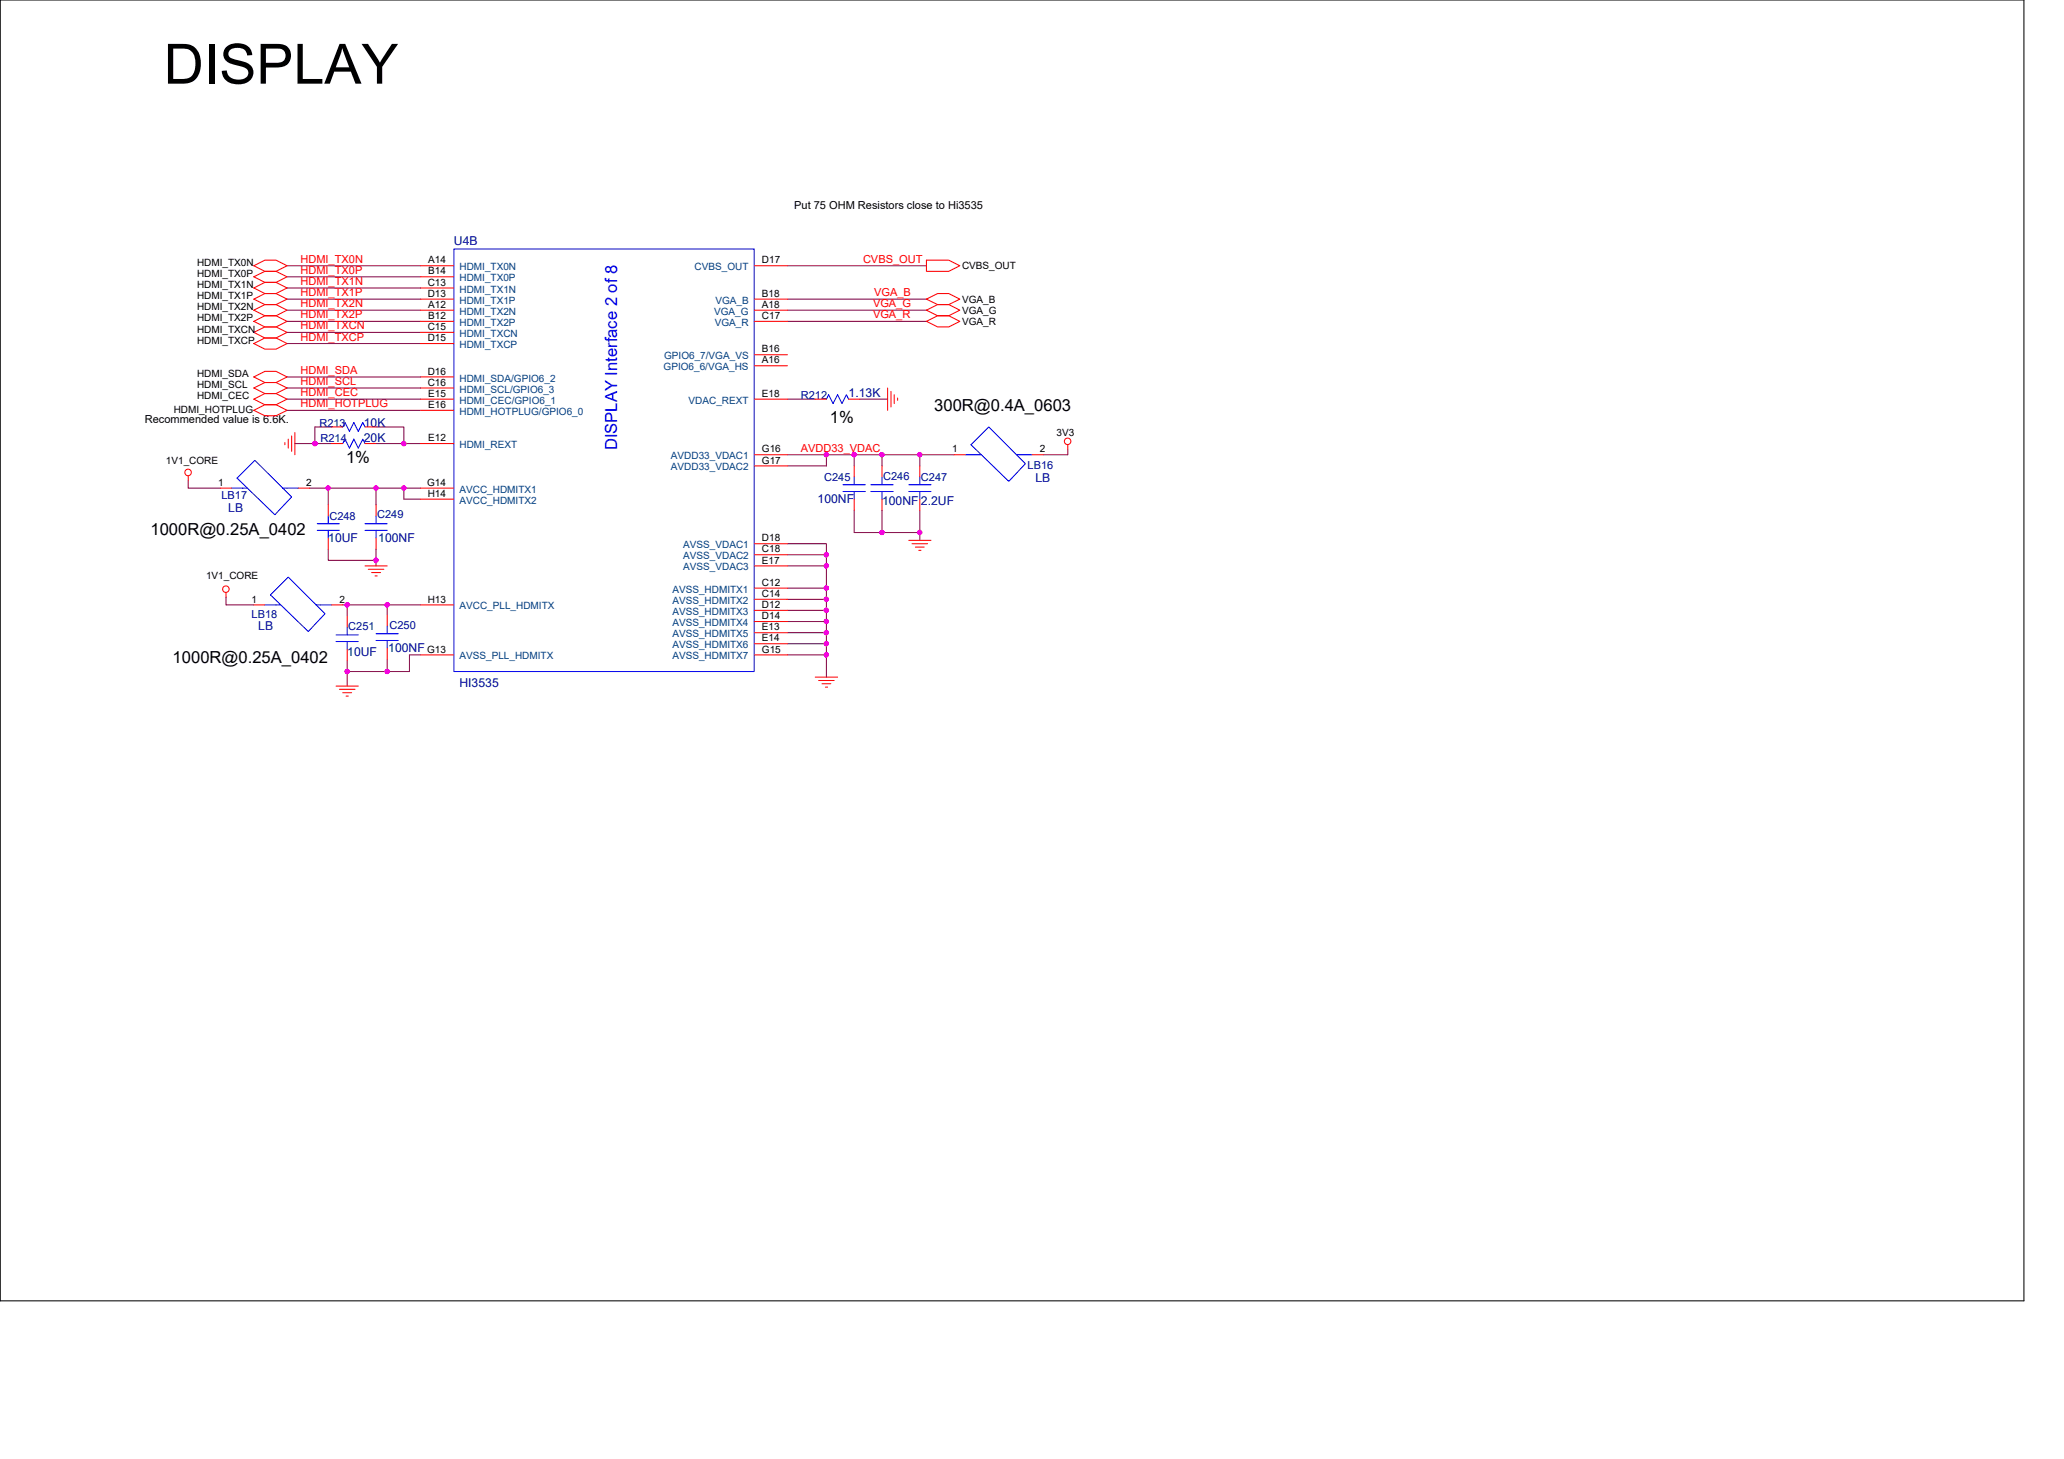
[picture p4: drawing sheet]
<svg xmlns="http://www.w3.org/2000/svg" width="297mm" height="210mm" viewBox="0 0 297 210" stroke-linecap="round" stroke-linejoin="round" font-family="sans-serif">
<path d="M0 0h291.3v187.2h-291.3z" fill="none" stroke="#000" stroke-width=".15"/>
<g fill="none" stroke="#800040" stroke-width=".15">
<path d="M41.3 39.8h19.2M41.3 38.2h19.2M113.3 38.2h20M41.3 55.8h19.2M41.3 59.1h19.2M41.3 57.4h19.2M41.3 43.1h19.2M41.3 49.4h19.2M41.3 54.3h19.2M41.3 41.4h19.2M41.3 44.6h19.2M41.3 46.2h19.2"/>
<path d="M41.3 47.8h19.2M113.3 43.1h20M113.3 44.6h20M113.3 46.2h20M113.3 57.4h4M123.7 57.4h4M27.1 69.1v1.2h4.6M42.4 63.8h2.9M44.5 70.3h2.7M45.3 63.8h2.4M47.2 79.1v1.5h6.9M47.2 70.3h6.9"/>
<path d="M47.2 70.3v2.3M47.7 61.4h-2.4v2.4M54.1 70.3h4M54.1 79.1v2.3M54.1 63.8h4M54.1 61.4h4v2.4M54.1 70.3v2.3M58.1 70.3v1.5h2.4M58.1 63.8h2.4M58.1 70.3h2.4M113.3 65.4h5.6M113.3 78.3h5.6v1.5"/>
<path d="M113.3 79.8h5.6M118.9 65.4h4M118.9 79.8v1.6M118.9 65.4v1.7h-5.6M122.9 65.4h4M122.9 73.4v3.2h4M122.9 65.4v1.7M126.9 65.4v1.7M126.9 65.4h5.5M126.9 76.6h5.5M126.9 73.4v3.2M132.4 65.4v1.7"/>
<path d="M132.4 73.4v3.2M132.4 65.4h4.9M132.4 76.6v1.2M153.7 64.6v.8h-3.6M32.5 85.9v1.2h4M49.3 87.1h.7M50 96.6h5.7M50 87.1v1.5M50 87.1h5.7M50 95.1v3.6M55.7 94.9v1.7M55.7 87.1h4.8"/>
<path d="M55.7 87.1v1.4M60.5 94.3h-1.6v2.3h-3.2M113.3 84.6h5.6M113.3 81.4h5.6M113.3 87.8h5.6M113.3 91.1h5.6M113.3 94.3h5.6M113.3 92.6h5.6M113.3 89.5h5.6M113.3 86.3h5.6M118.9 81.4v3.2M118.9 86.3v1.5"/>
<path d="M118.9 84.6v1.7M118.9 87.8v3.3M118.9 94.3v3.2M118.9 91.1v3.2"/>
</g>
<g fill="#f0f" stroke="#f0f" stroke-width=".15">
<circle cx="54.1" cy="80.6" r=".31"/>
<circle cx="118.9" cy="84.6" r=".31"/>
<circle cx="118.9" cy="81.4" r=".31"/>
<circle cx="118.9" cy="79.8" r=".32"/>
<circle cx="118.9" cy="86.2" r=".31"/>
<circle cx="118.9" cy="89.4" r=".31"/>
<circle cx="118.9" cy="87.8" r=".32"/>
<circle cx="118.9" cy="94.2" r=".31"/>
<circle cx="118.9" cy="92.6" r=".31"/>
<circle cx="118.9" cy="91" r=".31"/>
<circle cx="50" cy="96.6" r=".31"/>
<circle cx="55.7" cy="96.6" r=".31"/>
<circle cx="118.9" cy="65.4" r=".31"/>
<circle cx="122.9" cy="65.4" r=".31"/>
<circle cx="132.4" cy="65.4" r=".31"/>
<circle cx="126.9" cy="65.4" r=".31"/>
<circle cx="58.1" cy="63.8" r=".32"/>
<circle cx="55.7" cy="87" r=".31"/>
<circle cx="50" cy="87" r=".31"/>
<circle cx="58.1" cy="70.2" r=".31"/>
<circle cx="54.1" cy="70.2" r=".31"/>
<circle cx="47.2" cy="70.2" r=".31"/>
<circle cx="45.3" cy="63.8" r=".32"/>
<circle cx="132.4" cy="76.6" r=".31"/>
<circle cx="126.9" cy="76.6" r=".31"/>
</g>
<g fill="none" stroke="#f00" stroke-width=".15">
<path d="M36.5 38.2l1.6-.8h1.6l1.6 .8-1.6 .9h-1.6zM36.5 39.8l1.6-.7h1.6l1.6 .7-1.6 .8h-1.6zM60.5 38.2h4.8M60.5 39.8h4.8M108.5 38.2h4.8M133.3 37.4h3.2l1.6 .8-1.6 .9h-3.2zM36.5 41.4l1.6-.8h1.6l1.6 .8-1.6 .8h-1.6zM36.5 43.1l1.6-.9h1.6l1.6 .9-1.6 .7h-1.6zM36.5 44.6l1.6-.8h1.6l1.6 .8-1.6 .8h-1.6zM36.5 46.2l1.6-.8h1.6l1.6 .8-1.6 .9h-1.6zM36.5 47.8l1.6-.7h1.6l1.6 .7-1.6 .8h-1.6zM36.5 49.4l1.6-.8h1.6l1.6 .8-1.6 .8h-1.6z"/>
<path d="M36.5 54.3l1.6-.9h1.6l1.6 .9-1.6 .8h-1.6zM36.5 55.8l1.6-.7h1.6l1.6 .7-1.6 .8h-1.6zM36.5 57.4l1.6-.8h1.6l1.6 .8-1.6 .9h-1.6zM36.5 59.1l1.6-.8h1.6l1.6 .8-1.6 .7h-1.6zM60.5 47.8h4.8M60.5 55.8h4.8M60.5 54.3h4.8M60.5 57.4h4.8M60.5 59.1h4.8M60.5 41.4h4.8M60.5 43.1h4.8M60.5 49.4h4.8"/>
<path d="M60.5 44.6h4.8M60.5 46.2h4.8M108.5 52.6h4.8M108.5 43.1h4.8M108.5 51.1h4.8M108.5 57.4h4.8M108.5 46.2h4.8M108.5 44.6h4.8M117.3 57.4h1.6M122.1 57.4h1.6M127.7 55.8v3.3M128.2 56.3v2.3"/>
<path d="M128.7 56.8v1.3M129.2 57.3v.3M133.3 43.1l1.6-.9h1.6l1.6 .9-1.6 .7h-1.6zM133.3 44.6l1.6-.8h1.6l1.6 .8-1.6 .8h-1.6zM133.3 46.2l1.6-.8h1.6l1.6 .8-1.6 .9h-1.6zM27.1 68.5v.6M31.7 70.3h1.6M41 63.7v.3M41.5 63.2v1.3M42 62.7v2.3M42.4 62.3v3.1M42.9 70.3h1.6"/>
<path d="M47.2 72.6v1.7M47.2 77.4v1.7M47.7 63.8h1.6M47.7 61.4h1.6M52.5 63.8h1.6M52.5 61.4h1.6M54.1 72.6v1.7M54.1 77.4v1.7M60.5 71.8h4.8M60.5 63.8h4.8M60.5 70.3h4.8M108.5 65.4h4.8"/>
<path d="M108.5 67.1h4.8M108.5 79.8h4.8M108.5 78.3h4.8M122.9 67.1v1.5M122.9 71.8v1.6M126.9 67.1v1.5M126.9 71.8v1.6M130.8 77.8h3.2M131.3 78.3h2.2M131.7 78.7h1.3M132.2 79.2h.3M132.4 67.1v1.5"/>
<path d="M132.4 71.8v1.6M137.3 65.4h1.6M148.5 65.4h1.6M153.7 64v.6M32.5 85.3v.6M36.5 87.1h1.6M47.7 87.1h1.6M48.4 98.7h3.2M48.8 99.2h2.3M49.3 99.7h1.3M50 88.6v1.7M50 93.5v1.6"/>
<path d="M52.5 81.4h3.2M53 81.9h2.2M53.5 82.4h1.3M54 82.9h.3M55.7 88.5v1.6M55.7 93.3v1.6M60.5 87.1h4.8M60.5 94.3h4.8M108.5 81.4h4.8M108.5 92.6h4.8M108.5 91.1h4.8M108.5 94.3h4.8"/>
<path d="M108.5 89.5h4.8M108.5 87.8h4.8M108.5 86.3h4.8M108.5 84.6h4.8M117.3 97.5h3.2M117.8 97.9h2.3M118.3 98.4h1.3M118.8 98.9h.3M49.8 100.2h.3"/>
<circle cx="27.1" cy="68" r=".47"/>
<circle cx="153.6" cy="63.5" r=".47"/>
<circle cx="32.5" cy="84.8" r=".47"/>
</g>
<g fill="none" stroke="#00f" stroke-width=".15">
<path d="M65.3 35.8h43.2v60.8h-43.2zM65.3 38.2h.1M65.3 39.8h.1M108.5 38.2h.1M65.3 47.8h.1M65.3 55.8h.1M65.3 54.3h.1M65.3 57.4h.1M65.3 59.1h.1M65.3 41.4h.1M65.3 43.1h.1M65.3 49.4h.1"/>
<path d="M65.3 44.6h.1M65.3 46.2h.1M108.5 52.6h.1M108.5 43.1h.1M108.5 51.1h.1M108.5 57.4h.1M108.5 46.2h.1M108.5 44.6h.1M118.9 57.4h.1M118.9 57.4l.3-.6 .7 1.3 .6-1.3 .7 1.3 .6-1.3 .3 .6M122.1 57.4h.1M33.3 70.3h2.3"/>
<path d="M34.1 68.8l2.6-2.5 5.3 5.2-2.4 2.6zM40.7 70.3h2.2M45.7 76.3h3.1M45.7 75.4h3.1M47.2 76.3v1.1M47.2 74.3v1.1M49.3 63.8l.4-.6 .6 1.3 .6-1.3 .7 1.3 .6-1.3 .3 .6M49.3 61.4l.4-.6 .6 1.3 .6-1.3 .7 1.3 .6-1.3 .3 .6M49.3 63.8h.1M49.3 61.4h.1M52.5 76.3h3.2M52.5 75.4h3.2"/>
<path d="M52.5 63.8h.1M52.5 61.4h.1M54.1 76.3v1.1M54.1 74.3v1.1M65.3 71.8h.1M65.3 63.8h.1M65.3 70.3h.1M108.5 65.4h.1M108.5 67.1h.1M108.5 79.8h.1M108.5 78.3h.1M121.3 70.7h3.2"/>
<path d="M121.3 69.8h3.2M122.9 70.7v1.1M122.9 68.6v1.2M125.3 70.7h3.2M125.3 69.8h3.2M126.9 70.7v1.1M126.9 68.6v1.2M130.8 70.7h3.2M130.8 69.8h3.2M132.4 70.7v1.1M132.4 68.6v1.2M138.9 65.4h2.3"/>
<path d="M142.3 61.4l5.3 5.3-2.4 2.6-5.5-5.3zM146.3 65.4h2.2M38.1 87.1h2.3M38.9 85.6l2.6-2.5 5.3 5.2-2.4 2.6zM45.5 87.1h2.2M48.4 92.3h3.2M48.4 91.4h3.2M50 92.3v1.2M50 90.3v1.1M54.1 92.2h3.2M54.1 91.2h3.2M55.7 92.2v1.1"/>
<path d="M55.7 90.1v1.1M65.3 87.1h.1M65.3 94.3h.1M108.5 81.4h.1M108.5 92.6h.1M108.5 91.1h.1M108.5 94.3h.1M108.5 89.5h.1M108.5 87.8h.1M108.5 86.3h.1M108.5 84.6h.1"/>
</g>
<text font-size="8" x="23.6" y="12">DISPLAY</text>
<g font-size="2.4">
<text x="134.4" y="59.1">300R@0.4A_0603</text>
<text x="119.4" y="60.9">1%</text>
<text x="49.8" y="66.6">1%</text>
<text x="21.7" y="77">1000R@0.25A_0402</text>
<text x="24.8" y="95.4">1000R@0.25A_0402</text>
</g>
<text font-size="2.4" fill="#00f" x="88.8" y="64.8" transform="rotate(-90 88.8 64.8)">DISPLAY Interface 2 of 8</text>
<g font-size="1.8" fill="#000080">
<text x="65.3" y="35.3">U4B</text>
<text x="122.1" y="57.1">1.13K</text>
<text x="52.4" y="63.6">20K</text>
<text x="52.4" y="61.4">10K</text>
<text x="149" y="69.4">LB</text>
<text x="32.8" y="73.7">LB</text>
<text x="117.7" y="72.5">100NF</text>
<text x="126.9" y="72.6">100NF 2.2UF</text>
<text x="47.2" y="78.1">10UF</text>
<text x="54.4" y="78.1">100NF</text>
<text x="37.2" y="90.7">LB</text>
<text x="50" y="94.4">10UF</text>
<text x="55.9" y="93.9">100NF</text>
<text x="66.1" y="98.8">HI3535</text>
</g>
<g font-size="1.6">
<text x="114.3" y="30.1">Put 75 OHM Resistors close to Hi3535</text>
<text x="20.8" y="60.9">Recommended value is 6.6K.</text>
</g>
<g font-size="1.6" fill="#f00">
<text x="43.2" y="39.4">HDMI_TX0P</text>
<text x="43.2" y="41">HDMI_TX1N</text>
<text x="43.2" y="37.8">HDMI_TX0N</text>
<text x="124.2" y="37.8">CVBS_OUT</text>
<text x="43.2" y="42.6">HDMI_TX1P</text>
<text x="43.2" y="44.2">HDMI_TX2N</text>
<text x="43.2" y="45.8">HDMI_TX2P</text>
<text x="43.2" y="47.4">HDMI_TXCN</text>
<text x="125.6" y="44.2">VGA_G</text>
<text x="125.6" y="45.8">VGA_R</text>
<text x="125.8" y="42.6">VGA_B</text>
<text x="43.2" y="49">HDMI_TXCP</text>
<text x="43.2" y="53.8">HDMI_SDA</text>
<text x="43.2" y="55.4">HDMI_SCL</text>
<text x="43.2" y="58.6">HDMI_HOTPLUG</text>
<text x="43.2" y="57">HDMI_CEC</text>
<text x="115.2" y="65">AVDD33_VDAC</text>
</g>
<g font-size="1.6" fill="#000080">
<text x="115.2" y="57.4">R212</text>
<text x="46" y="61.4">R213</text>
<text x="46.1" y="63.7">R214</text>
<text x="31.9" y="71.8">LB17</text>
<text x="118.6" y="69.3">C245</text>
<text x="127.1" y="69.1">C246</text>
<text x="132.5" y="69.3">C247</text>
<text x="147.9" y="67.5">LB16</text>
<text x="47.4" y="74.9">C248</text>
<text x="54.3" y="74.5">C249</text>
<text x="36.2" y="88.9">LB18</text>
<text x="50.1" y="90.7">C251</text>
<text x="56" y="90.6">C250</text>
</g>
<g font-size="1.4">
<text x="28.4" y="38.2">HDMI_TX0N</text>
<text x="28.4" y="39.9">HDMI_TX0P</text>
<text x="28.4" y="41.5">HDMI_TX1N</text>
<text x="61.5" y="41.1">C13</text>
<text x="61.6" y="37.9">A14</text>
<text x="61.6" y="39.5">B14</text>
<text x="109.7" y="37.9">D17</text>
<text x="138.4" y="38.7">CVBS_OUT</text>
<text x="28.4" y="43.1">HDMI_TX1P</text>
<text x="28.4" y="44.7">HDMI_TX2N</text>
<text x="28.4" y="46.2">HDMI_TX2P</text>
<text x="28.4" y="47.9">HDMI_TXCN</text>
<text x="61.5" y="47.5">C15</text>
<text x="61.5" y="42.7">D13</text>
<text x="61.6" y="44.3">A12</text>
<text x="61.6" y="45.9">B12</text>
<text x="109.7" y="44.3">A18</text>
<text x="109.7" y="45.9">C17</text>
<text x="109.7" y="42.7">B18</text>
<text x="138.4" y="43.5">VGA_B</text>
<text x="138.4" y="45.1">VGA_G</text>
<text x="138.4" y="46.7">VGA_R</text>
<text x="28.4" y="49.5">HDMI_TXCP</text>
<text x="61.5" y="53.9">D16</text>
<text x="61.5" y="49.1">D15</text>
<text x="109.7" y="52.3">A16</text>
<text x="109.7" y="50.7">B16</text>
<text x="25" y="59.4">HDMI_HOTPLUG</text>
<text x="28.4" y="54.3">HDMI_SDA</text>
<text x="28.4" y="55.9">HDMI_SCL</text>
<text x="28.4" y="57.5">HDMI_CEC</text>
<text x="61.5" y="55.5">C16</text>
<text x="61.6" y="57.1">E15</text>
<text x="61.6" y="58.7">E16</text>
<text x="109.7" y="57.1">E18</text>
<text x="61.6" y="63.5">E12</text>
<text x="109.7" y="65.1">G16</text>
<text x="137" y="65.1">1</text>
<text x="149.7" y="65.1">2</text>
<text x="152.1" y="62.7">3V3</text>
<text x="23.9" y="66.7">1V1_CORE</text>
<text x="31.4" y="69.9">1</text>
<text x="44" y="69.9">2</text>
<text x="61.5" y="69.9">G14</text>
<text x="61.5" y="71.5">H14</text>
<text x="109.7" y="66.7">G17</text>
<text x="109.7" y="77.9">D18</text>
<text x="29.7" y="83.4">1V1_CORE</text>
<text x="109.7" y="81.1">E17</text>
<text x="109.7" y="79.5">C18</text>
<text x="36.2" y="86.7">1</text>
<text x="48.8" y="86.7">2</text>
<text x="61.5" y="86.7">H13</text>
<text x="109.7" y="89.1">D14</text>
<text x="109.7" y="87.5">D12</text>
<text x="109.7" y="85.9">C14</text>
<text x="109.7" y="84.3">C12</text>
<text x="61.5" y="93.9">G13</text>
<text x="109.7" y="92.3">E14</text>
<text x="109.7" y="90.7">E13</text>
<text x="109.7" y="93.9">G15</text>
</g>
<g font-size="1.4" fill="#004080">
<text x="66.1" y="38.9">HDMI_TX0N</text>
<text x="66.1" y="40.5">HDMI_TX0P</text>
<text x="100" y="38.9">CVBS_OUT</text>
<text x="66.1" y="42.1">HDMI_TX1N</text>
<text x="66.1" y="43.7">HDMI_TX1P</text>
<text x="66.1" y="45.3">HDMI_TX2N</text>
<text x="66.1" y="46.9">HDMI_TX2P</text>
<text x="102.8" y="45.3">VGA_G</text>
<text x="102.9" y="46.9">VGA_R</text>
<text x="103" y="43.7">VGA_B</text>
<text x="66.1" y="48.5">HDMI_TXCN</text>
<text x="66.1" y="50.1">HDMI_TXCP</text>
<text x="95.5" y="53.3">GPIO6_6/VGA_HS</text>
<text x="95.6" y="51.7">GPIO6_7/VGA_VS</text>
<text x="66.1" y="56.5">HDMI_SCL/GPIO6_3</text>
<text x="66.1" y="54.9">HDMI_SDA/GPIO6_2</text>
<text x="66.1" y="58.1">HDMI_CEC/GPIO6_1</text>
<text x="66.1" y="59.7">HDMI_HOTPLUG/GPIO6_0</text>
<text x="99.1" y="58.1">VDAC_REXT</text>
<text x="66.1" y="64.5">HDMI_REXT</text>
<text x="66.1" y="70.9">AVCC_HDMITX1</text>
<text x="96.6" y="66.1">AVDD33_VDAC1</text>
<text x="96.6" y="67.7">AVDD33_VDAC2</text>
<text x="66.1" y="72.5">AVCC_HDMITX2</text>
<text x="98.3" y="82.1">AVSS_VDAC3</text>
<text x="98.3" y="80.5">AVSS_VDAC2</text>
<text x="98.3" y="78.9">AVSS_VDAC1</text>
<text x="66.1" y="87.7">AVCC_PLL_HDMITX</text>
<text x="96.8" y="88.5">AVSS_HDMITX3</text>
<text x="96.8" y="86.9">AVSS_HDMITX2</text>
<text x="96.8" y="85.3">AVSS_HDMITX1</text>
<text x="66.1" y="94.9">AVSS_PLL_HDMITX</text>
<text x="96.8" y="93.3">AVSS_HDMITX6</text>
<text x="96.8" y="91.7">AVSS_HDMITX5</text>
<text x="96.8" y="94.9">AVSS_HDMITX7</text>
<text x="96.8" y="90.1">AVSS_HDMITX4</text>
</g>
</svg>
